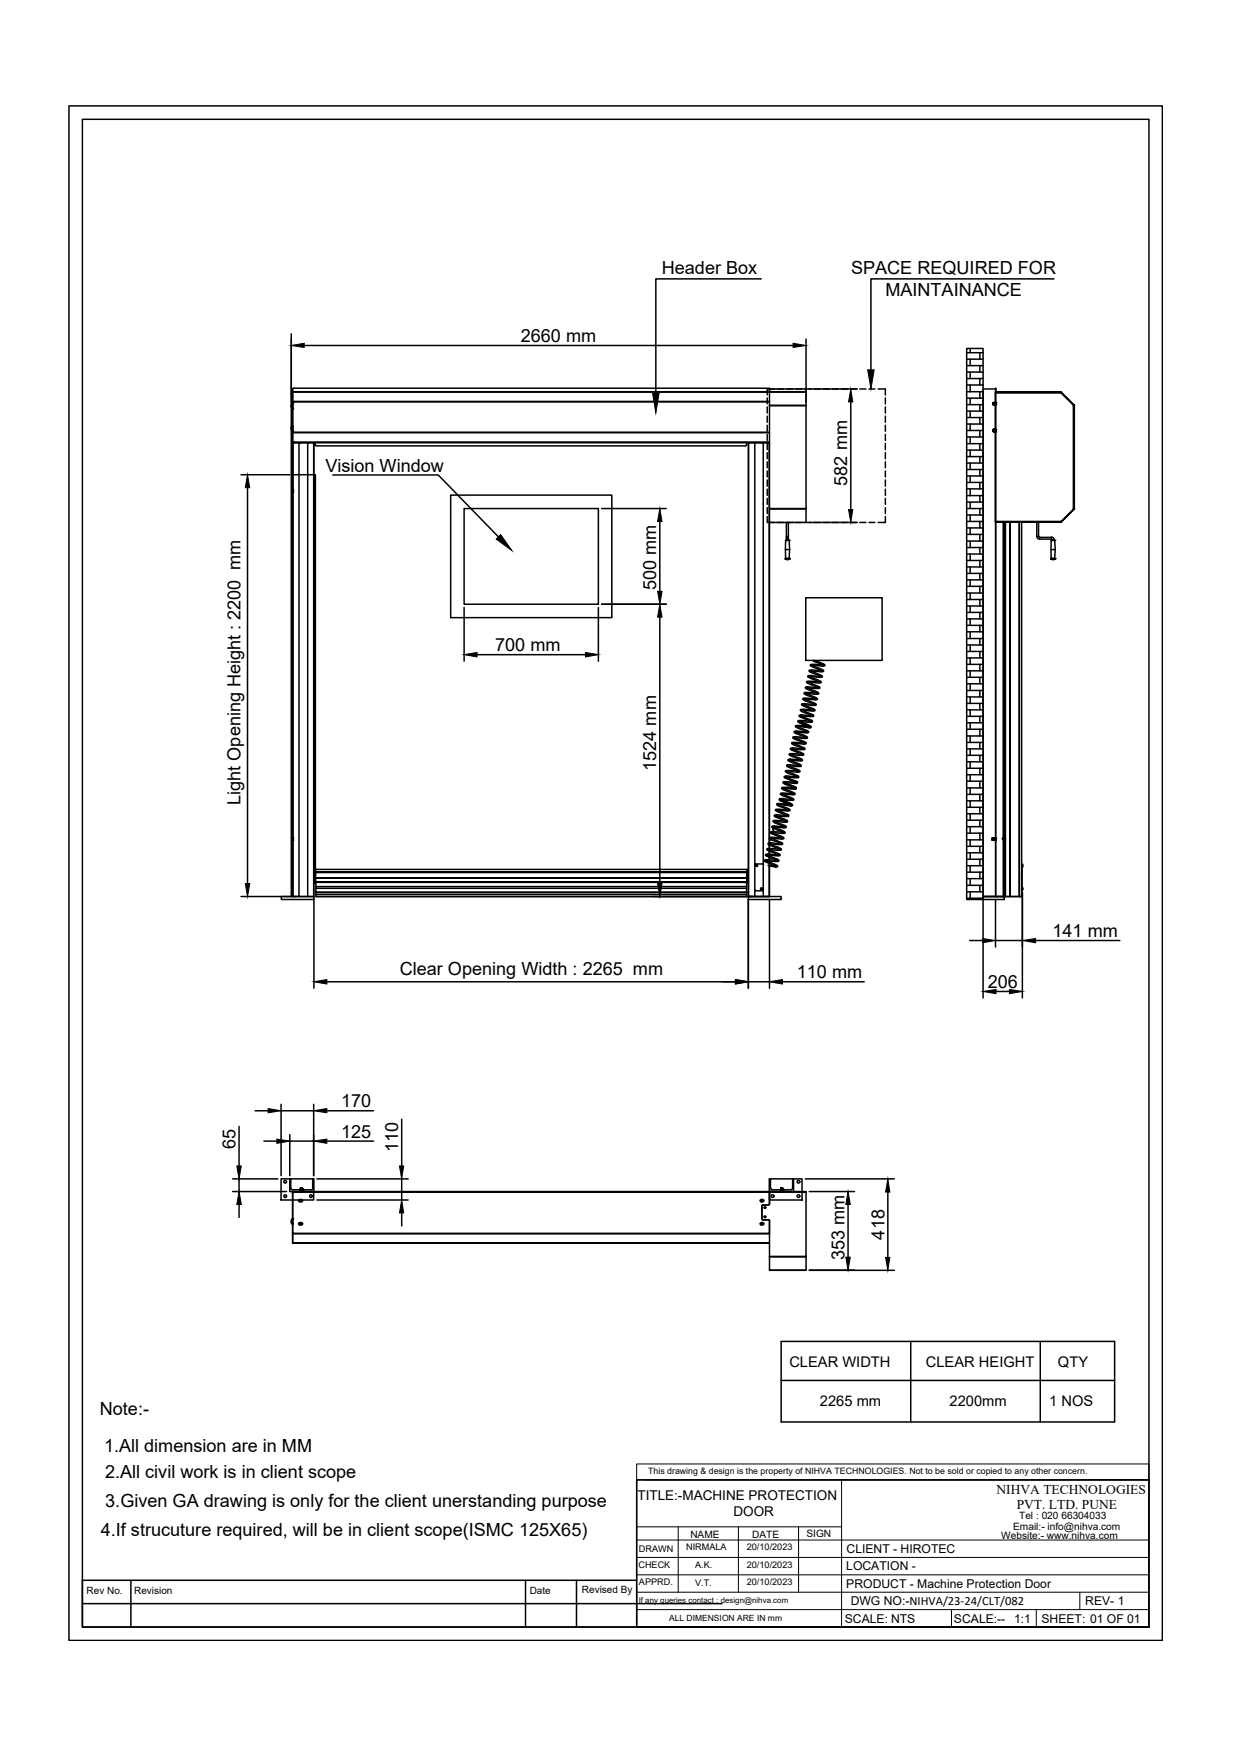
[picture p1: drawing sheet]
<svg xmlns="http://www.w3.org/2000/svg" width="210mm" height="297mm" viewBox="0 0 210 297" stroke-linecap="round" stroke-linejoin="round" font-family="sans-serif">
<!-- layer: 0 -->
<g fill="none" stroke="#000" stroke-width=".25">
<path d="M11.7 18h186.2v261.4h-186.2zM14 20.3h181.6v256.8h-181.6zM49.6 56.9v24M51.8 58.8h83.2M129.6 47.5h-18v19.5M137.2 57.7v10.8M164.6 59.4h2.8v93.8h-2.8zM165.2 59.4v.7M179.4 47.5h-31.1v15.5M49.6 73.1l.2 .2M49.6 69v.3l.2 .2M49.6 72.8h.1"/>
<path d="M49.7 72.9h.1M49.8 73.3h.1M49.8 72.6h.1M49.8 69.5h.1M49.8 68.8h.1M49.8 68.7v.9M49.8 72.5v.9M49.8 72.6v.7M49.8 68.8v.7M49.8 72.6l-.2 .2M49.8 68.7l-.2 .2M49.8 68.6h.1"/>
<path d="M49.8 69.6h.1M49.8 68.7h.1M49.8 73.4h.1M49.8 72.5h.1M49.8 73.6v1.7h81.2M49.8 68.5v5.1M49.8 73.7v1.5M49.8 75.2v.1M49.8 68.5h.1M49.8 68.6v1M49.8 68.5v5.1h81.2M49.8 73.6l81.2 .1"/>
<path d="M49.8 75.3l81.2 .1M49.8 66.7l81.2 .1zM49.8 66.8v1.6M49.8 66.8h.1M49.8 66.2v.5M49.8 75.4h.1M49.8 68.5h81.2M49.9 75.4h1v77.3h-1zM49.9 75.4v77.3M49.9 66.1l81.1 .1M49.9 66.1v.1M50.1 75.4h-.1"/>
<path d="M50.2 75.4h.1M50.9 75.4h1.5M51.3 75.4h.1M52.4 75.4h1v77.3h-1zM53.4 75.4v77.3M53.7 75.4h73.4M53.7 75.4v.4M53.7 75.8l.1 .1M53.8 75.9h73.1M127.1 75.4v.4l-.1 .1M127.4 75.4h1.1v77.3h-1.1zM127.4 75.4v77.3"/>
<path d="M128.5 75.4h1.4v71.8M129.6 75.4h.1M129.9 75.4h1.1v77.3h-1.1v-1.1M130.6 67.8v1M130.6 69.3v1.1M130.6 70.9v1M130.6 72.4v1M130.6 74v1M130.6 75.5v1.1M130.6 77.1v1M130.6 78.7v1M130.7 75.4h.1"/>
<path d="M131 75.4h.1M131 68.4l-81.2 .1M131 66.8h-81.2v1.7M131 69l6.2 .1zM131 69.1v17.5h6.2v-17.5M131 69v-2.2h6.2v2.2M131 66.2v.5M131.8 66.3h-1.2v1M132.3 66.3h1.1M133.9 66.3h1.1M135.5 66.3h1M137 66.3h8.9"/>
<path d="M137.2 66.7v-.4h-6.2v.4h6.2l-6.2 .1M144.8 68.5v18.3M146.4 66.3h1M147.9 66.3h1M149.5 66.3h1.2v1M150.7 67.8v1M150.7 69.3v1.1M150.7 70.9v1M150.7 72.4v1M150.7 74v1M150.7 75.5v1.1M150.7 77.1v1"/>
<path d="M150.7 78.7v1M164.6 60.1h2.8M164.6 61.2h2.8M164.6 62.3h2.8M164.6 63.4h2.8M164.6 64.5h2.8M164.6 65.6h2.8M164.6 66.7h2.8M164.6 67.8h2.8M164.6 68.9h2.8M164.6 70h2.8M164.6 71.1h2.8"/>
<path d="M164.6 72.2h2.8M164.6 73.3h2.8M164.6 74.4h2.8M164.6 75.6h2.8M164.6 76.7h2.8M164.6 77.8h2.8M164.6 78.9h2.8M164.6 80h2.8M165.2 61.2v1.1M165.2 63.4v1.1M165.2 65.6v1.1M165.2 67.8v1.1"/>
<path d="M165.2 70v1.1M165.2 72.2v1.1M165.2 74.4v1.2M165.2 76.7v1.1M165.2 78.9v1.1M166.8 60.1v1.1M166.8 62.3v1.1M166.8 64.5v1.1M166.8 66.7v1.1M166.8 68.9v1.1M166.8 71.1v1.1M166.8 73.3v1.1"/>
<path d="M166.8 75.6v1.1M166.8 77.8v1.1M166.8 80v1.1M169.1 68.9h.1M169.1 68.6h.1M169.1 68.6v.3M169.1 68.9h.2M169.1 73.5h.1M169.1 73.2h.1M169.1 68.6v.3zM169.1 73.2v.2M169.1 73.4h.1"/>
<path d="M169.1 73.2v.3M169.1 73.4v.1M169.1 73.5h.4M169.1 73.2v.3l.1-.3M169.2 68.9h.1M169.2 68.6h.1M169.2 73.5h.1M169.2 73.2h.3M169.2 73.2h.1M169.2 68.9v-.3v.3M169.2 68.6l-.1 .3M169.2 68.6v.3"/>
<path d="M169.2 73.2l-.1 .3M169.2 73.2v.3M169.2 73.2h-.1M169.2 68.6h.3M169.2 68.6h-.1M169.2 68.9h-.1M169.3 68.9h.1M169.3 68.6h.1M169.3 73.5h.1M169.3 73.2h.1M169.3 68.6v.3M169.3 68.6l-.1 .3"/>
<path d="M169.3 73.2l-.1 .3M169.3 73.5v-.3v.3M169.3 73.2v.3M169.3 68.9h-.1M169.3 68.9h.2M169.4 68.9h.1M169.4 68.6h.1M169.4 73.5h.1M169.4 73.2h.1M169.4 68.6v.3M169.4 68.6l-.1 .3M169.4 73.2l-.1 .3"/>
<path d="M169.4 73.2v.3M169.4 73.2h-.1M169.4 68.6v.3l.1-.3M169.5 66.8h11.1l2.3 2.3v17.6l-2.3 2.2h-11.1zM169.5 68.9h.1M169.5 68.6h.1M169.5 73.5h.1M169.5 73.2h.1M169.5 66.8v85.9M169.5 66.3h.1M169.5 66.2h.1M169.5 66.9v21.9h11.1v.1l2.3-2.2h-.2v-17.6h.2l-2.3-2.3v.1"/>
<path d="M169.5 66.3v.4zM169.5 66.7l.1 .1M169.5 68.6l-.1 .3M169.5 73.2l-.1 .3M169.5 73.2v.3M169.5 66.3h-2.1v86.4h6.5v-5.4M169.5 73.2h-.1M169.5 73.4v.1M169.6 66.8l-.1 .1h11.1M169.6 66.8h11zM180.6 66.8l2.3 2.2zM180.6 66.8v.1"/>
<path d="M180.6 66.8h.1M180.6 66.7h.1M182.7 69.1h.2M182.9 69.1v17.5zM182.9 69v.1M41 80.9h8.3M42.1 83.1v67.4M49.8 80.9v71.8M49.8 83.4h.1M49.8 83.8h.1M49.8 83.4v.4M49.9 80.9h.1"/>
<path d="M53.5 80.9l-.1 69.6M56.7 80.9h17.9l10.3 10.5M76.7 84.3h27.5v20.9h-27.5zM79 86.6h22.9v16.3h-22.9zM102.4 86.6h11M112.3 88.8v11.9M130.6 88v1h1.2M130.6 80.2v1M130.6 81.7v1.1M130.6 83.3v1.1M130.6 84.9v1M130.6 86.4v1.1"/>
<path d="M131 89v63.7M131 86.6h6.2M131 86.7v2.3h6.2v-2.3M132.3 89h1.1M133.7 95.2h.1M133.7 95.1h.7M133.7 95.2h.7M133.7 93.6h.7M133.7 95.2l.2 .1 .5-.1M133.8 92h.1M133.8 95.1h.1M133.8 92h.5"/>
<path d="M133.9 89v3M133.9 92h.3M133.9 91.4h.3M133.9 91.7l.2-.2 .1 .2M133.9 89h1.1M134.2 89v3M134.3 92h-.6v1.6v1.5h.6M134.3 92h.1M134.3 95.1h.1M134.3 92l.1 1.6M134.4 95.2h.1M134.4 95.2h-.7h.7"/>
<path d="M134.4 93.6l-.1 1.5M134.5 95.2h-.1M135.5 89h1M137 89h8.9M146.4 89h1M147.9 89h1M150.7 88v1h-1.2M150.7 80.2v1M150.7 81.7v1.1M150.7 83.3v1.1M150.7 84.9v1M150.7 86.4v1.1"/>
<path d="M164.6 86.6h2.8M164.6 81.1h2.8M164.6 82.2h2.8M164.6 83.3h2.8M164.6 84.4h2.8M164.6 85.5h2.8M164.6 87.7h2.8M164.6 88.8h2.8M164.6 89.9h2.8M164.6 91h2.8M164.6 92.2h2.8M164.6 93.3h2.8"/>
<path d="M164.6 94.4h2.8M164.6 95.5h2.8M164.6 96.6h2.8M164.6 97.7h2.8M164.6 98.8h2.8M164.6 99.9h2.8M165.2 81.1v1.1M165.2 83.3v1.1M165.2 85.5v1.1M165.2 87.7v1.1M165.2 89.9v1.1M165.2 92.2v1.1"/>
<path d="M165.2 94.4v1.1M165.2 96.6v1.1M165.2 98.8v1.1M166.8 82.2v1.1M166.8 84.4v1.1M166.8 86.6v1.1M166.8 88.8v1.1M166.8 91v1.2M166.8 93.3v1.1M166.8 95.5v1.1M166.8 97.7v1.1M166.8 99.9v1.1"/>
<path d="M169.5 88.8v.1h11.1v-.1M169.5 88.9v63.8M170.9 88.9v53.8M171 88.9v63.8M171.1 88.9l.1 63.8M171.2 88.9v63.8M171.9 88.9v63.8h1.6v-63.8M173.5 88.9v63.8M173.9 88.9l.1 58.4-.1-.1M176.5 91.3l.2 .5h.3M176.5 88.9v2.5h.3v-2.5M176.8 91.3l.2 .2"/>
<path d="M177 91.5h2v.3h-2zM178.9 95.2h.1M178.9 95.2h.7h-.7h.7l-.2 .1-.5-.1M178.9 95.1h.7M178.9 93.6h.7M179 91.5l.4 .2 .1 .3M179 91.8l.1 .2M179 92h.1M179 95.1h.1M179 92h.5M179.1 92h.3M179.5 92h-.5l-.1 1.6 .1 1.5h.5"/>
<path d="M179.5 92h.1M179.5 95.1h.1M179.5 92l.1 1.6M179.6 95.2h.1M179.6 93.6l-.1 1.5M179.7 95.2h.1M182.7 86.7h.2M182.9 86.7l-2.3 2.3zM182.9 86.6h.1M182.9 86.6v.1M79 103.5v9.1M81.2 111.5h18.5"/>
<path d="M101.9 103.5v9.1M102.4 102.9h11M112.3 105.1v45.4M136.7 120l.6 .3a2.29 2.29 0 0 1 1.4 .6 .57 .57 0 0 1-.7 .2l-1.4-.1M136.9 119l.6 .3a2.54 2.54 0 0 1 1.5 .7l-.2 .1h-2M137.1 118.1l1.8 .7 .3 .2a.57 .57 0 0 1-.8 .2l-1.4-.1M137.2 101.8h13v10.7h-13zM137.3 117.1l.6 .3a2.1 2.1 0 0 1 1.5 .8h-2.2M137.5 116.2l1.9 .7 .2 .3h-2.2M137.7 115.2l1.7 .7 .4 .3a.57 .57 0 0 1-.8 .1l-1.4-.1M137.9 114.2l.7 .3a2.54 2.54 0 0 1 1.4 .7l-.1 .2-2-.1M138.1 113.3l.7 .3a1.93 1.93 0 0 1 1.4 .7l-.2 .1-1.9-.1"/>
<path d="M138.7 120l-1.6-.2h-.5l-.1 .2 .3 .3 1.8 .7M138.9 119h-2.2a1.28 1.28 0 0 0 1 .6l1.1 .4M139.1 118h-.4a2.82 2.82 0 0 0-1.8 .1l.3 .3 1.8 .7M139.3 117.1h-.4a2.59 2.59 0 0 0-1.8 0l.2 .2 1.9 .8M139.5 116.1h-.4a2.82 2.82 0 0 0-1.8 .1l.3 .3 1.8 .7M139.7 115.2l-1.5-.1h-.6l-.1 .1 .1 .2 2 .8M139.9 114.2h-2.2a1.28 1.28 0 0 0 1.1 .6l1 .4M140.1 113.2h-.3a2.82 2.82 0 0 0-1.9 .1l.1 .2 2.1 .8M140.3 113.3l-1.6-.6-.2-.1v-.1l1.6 .5 .3 .2v.2h-2.1M164.6 101h2.8M164.6 102.1h2.8M164.6 103.2h2.8"/>
<path d="M164.6 104.3h2.8M164.6 105.4h2.8M164.6 106.5h2.8M164.6 107.6h2.8M164.6 108.8h2.8M164.6 109.9h2.8M164.6 111h2.8M164.6 112.1h2.8M164.6 113.2h2.8M164.6 114.3h2.8M164.6 115.4h2.8M164.6 116.5h2.8"/>
<path d="M164.6 117.6h2.8M164.6 118.7h2.8M164.6 119.8h2.8M165.2 101v1.1M165.2 103.2v1.1M165.2 105.4v1.1M165.2 107.6v1.2M165.2 109.9v1.1M165.2 112.1v1.1M165.2 114.3v1.1M165.2 116.5v1.1M165.2 118.7v1.1"/>
<path d="M166.8 102.1v1.1M166.8 104.3v1.1M166.8 106.5v1.1M166.8 108.8v1.1M166.8 111v1.1M166.8 113.2v1.1M166.8 115.4v1.1M166.8 117.6v1.1M166.8 119.8v1.1M131.8 139.9l1.9 .7 .2 .3-.3 .1-1.9-.1M132 138.9l1.7 .7 .4 .3a.62 .62 0 0 1-.8 .1l-1.4-.1M132.2 138l.7 .2a2.54 2.54 0 0 1 1.4 .7l-.1 .2-2.1-.1"/>
<path d="M132.4 137l.7 .3a1.93 1.93 0 0 1 1.4 .7l-.2 .1-2-.1M132.8 136.1l2 .8 .1 .3-.3 .1-1.3-.3 1.3 .1M133 135.2l2.1 .9a.3 .3 0 0 1-.4 .2l-1.7-.1M133.2 134.2l2.1 .9a.32 .32 0 0 1-.2 .3 .32 .32 0 0 1-.3-.1h-1.6M133.4 133.3l.7 .3a2.1 2.1 0 0 1 1.5 .7h-2.2M133.5 133.3l1.8 .7 .3 .3-.4 .1-1.2-.3 1.3 .1h-.4a2.82 2.82 0 0 0-1.8 0l.3 .3 1.8 .8M133.7 132.3l.9 .4a1.5 1.5 0 0 1 1.2 .6l-.1 .1-2.1-.1M133.8 139.8h-.4a2.82 2.82 0 0 0-1.8 .1l.3 .3 1.8 .7M133.9 131.3l.6 .3a2.54 2.54 0 0 1 1.5 .7l-.1 .2-2.1-.1M134 138.9l-1.5-.1-.7 .1 .2 .2 1.9 .8M134.1 130.4l.7 .3a1.93 1.93 0 0 1 1.4 .7l-.2 .1-2-.1M134.2 137.9h-2.2a1.28 1.28 0 0 0 1.1 .6l1 .4"/>
<path d="M134.3 129.4l.7 .3a2.1 2.1 0 0 1 1.4 .8h-2.1M134.4 137l-1.5-.1h-.6l-.1 .1 .4 .3 1.7 .7M134.5 128.5l2 .7 .1 .3-.3 .1-1.8-.1M134.5 137l-1.5-.6-.2-.2 1.1 .3 .6 .3 .2 .2-.2 .2-1.9-.1M134.8 127.5l1.6 .7 .4 .3a.62 .62 0 0 1-.7 .2l-1.4-.2M134.8 136.1l-1.5-.1h-.5l-.2 .1 .4 .3 1.8 .8M135 126.5l.6 .3a2.54 2.54 0 0 1 1.4 .8l-.1 .1-2-.1M135.1 135.2h-2.2a1.28 1.28 0 0 0 1 .6l1.1 .4M135.2 125.6l.6 .3a1.93 1.93 0 0 1 1.5 .7l-.3 .1-1.9-.1M135.4 124.6l.6 .3a2.1 2.1 0 0 1 1.5 .8h-2.2M135.5 133.2h-.4a2.82 2.82 0 0 0-1.8 .1l.3 .3 1.8 .7M135.6 123.7l1.9 .8 .2 .2-.3 .1-1.9-.1"/>
<path d="M135.7 132.3l-1.5-.1-.7 .1 .2 .2 1.9 .8M135.7 123.7l1.6 .2 .6-.1v-.2l-.6-.3-1.4-.4v.1l.3 .1 1.5 .6M135.9 131.3h-2.2a1.28 1.28 0 0 0 1.1 .6l1 .4M136 122.9l2 .8 .1 .2-.3 .1-1.3-.3 1.3 .1M136.1 130.3h-2.1l-.1 .1 .4 .3 1.7 .7M136.2 121.9l1 .4a1.5 1.5 0 0 1 1.1 .6l-.1 .1-2-.1M136.3 129.4h-.4a2.59 2.59 0 0 0-1.8 0l.2 .3 1.9 .7M136.5 120.9l1.9 .8a.19 .19 0 0 1 .1 .3 .19 .19 0 0 1-.3 0h-1.8M136.5 128.4h-.3a2.82 2.82 0 0 0-1.9 .1l.4 .3 1.8 .7M136.8 127.5l-1.6-.1-.7 .1 .3 .3 1.9 .7M137 126.5h-2.2a1.28 1.28 0 0 0 1 .6l1.1 .5M137.2 125.6l-2.1-.1-.1 .1 .3 .3 1.8 .7"/>
<path d="M137.4 124.6h-.4a2.59 2.59 0 0 0-1.8 0l.4 .4 1.7 .6M137.6 123.7h-.4a2.82 2.82 0 0 0-1.8 0l.5 .4 1.6 .6M138 122.8h-.4a2.82 2.82 0 0 0-1.8 .1l.4 .2 1.7 .8M138.2 121.9h-.3a2.59 2.59 0 0 0-1.9 0l.2 .2 1.9 .8M138.4 120.9h-.3a2.82 2.82 0 0 0-1.9 0l.4 .3 1.8 .8M164.6 120.9h2.8M164.6 122h2.8M164.6 123.1h2.8M164.6 124.2h2.8M164.6 125.3h2.8M164.6 126.4h2.8M164.6 127.6h2.8"/>
<path d="M164.6 128.7h2.8M164.6 129.8h2.8M164.6 130.9h2.8M164.6 132h2.8M164.6 133.1h2.8M164.6 134.2h2.8M164.6 135.3h2.8M164.6 136.4h2.8M164.6 137.5h2.8M164.6 138.6h2.8M164.6 139.7h2.8M165.2 120.9v1.1"/>
<path d="M165.2 123.1v1.1M165.2 125.3v1.1M165.2 127.6v1.1M165.2 129.8v1.1M165.2 132v1.1M165.2 134.2v1.1M165.2 136.4v1.1M165.2 138.6v1.1M166.8 122v1.1M166.8 124.2v1.1M166.8 126.4v1.2M166.8 128.7v1.1"/>
<path d="M166.8 130.9v1.1M166.8 133.1v1.1M166.8 135.3v1.1M166.8 137.5v1.1M166.8 139.7v1.1M41 152.7h9.3M47.9 152.7h5.5v.5h-5.5zM49.8 142.7h.1M49.8 143.1h.1M49.8 142.7v.4M50.9 152.7h1.5M53.4 148l.3 .2v2.1"/>
<path d="M53.4 153.2v15.1M53.7 149.6h73.4h-73.4M53.7 149.5h73.4h-73.4M53.7 150.2h73.4zM53.7 149.5v-.9h73.4v.9M53.7 148.1h73.4v.5h-73.4zM53.7 148.5h73.4zM53.7 148.6h-.1v1.3h.1M53.7 150.3l-.2 .1M53.7 150.3v-69.4h-4.1v71.8M53.8 150.3h73.3v.7h-73.3zM53.8 150.3h73.3"/>
<path d="M53.8 151v.3h73.3v-.3M53.8 151.3v.7h73.3v-.7M53.8 150.2h.1M53.8 152.3v-.3h73.3v.3M53.8 152h.1M53.8 152.3v.4h73.3v-.4M53.8 152.7h.1M53.8 152.3h73.3M53.8 152.7h77.2M127.1 150.2h.1M127.1 152h.1M127.1 152.7h.1"/>
<path d="M127.1 148.5h.1M127.1 148.6h.2v1.3h-.2zM127.1 149.6v.6M127.2 148.2v.4M127.2 149.9v.4M127.2 150.3l.2 .1M127.4 148l-.2 .2M127.4 150.5h.1M127.4 152.7h5.6v.5h-5.6zM127.4 153.2v15.1M128.5 151.5l.1 .2M128.6 147.2h1.2"/>
<path d="M128.6 151.7h1.2M128.6 147.2l-.1 .1M128.7 147.5l.1-.1zM128.8 147.4h.1M129.6 151.4v-.1zM129.6 151.4h.1M129.8 147.2l.2 .1M129.9 147.3v4.3M130 151.5l-.2 .2M130.3 146.6l2 .8 .1 .2-.3 .1-1.3-.3 1.3 .1M130.4 145.6l.1 .2M130.5 145.6l1 .4a1.5 1.5 0 0 1 1.1 .6l-.1 .1-2.1-.1"/>
<path d="M130.7 144.7l2.1 .8a.32 .32 0 0 1-.2 .3 .32 .32 0 0 1-.4 0l-1.6-.1M130.9 143.7l2.1 .9a.34 .34 0 0 1-.6 .2l-1.5-.1M131 143.1h.1M131 142.7h.1M131 153.2v15.1M131 142.7v.4M131.1 142.7l.7 .3a2.54 2.54 0 0 1 1.4 .7l-.1 .1h-2M131.3 141.8l.7 .3a1.93 1.93 0 0 1 1.4 .7l-.2 .1-1.9-.1M131.5 140.8l.7 .3a2.1 2.1 0 0 1 1.5 .8h-2.2M131.6 141.6h.1M131.6 141.2h.1M131.6 141.2v.4"/>
<path d="M132.3 146.5l-2.1-.1-.1 .2 .3 .3 1.8 .7M132.5 145.6h-.4a2.59 2.59 0 0 0-1.8 0l.2 .2 1.9 .8M132.7 144.6h-.4a2.82 2.82 0 0 0-1.8 .1l.4 .2 1.7 .8M132.9 143.7l-1.5-.1-.7 .1 .3 .2 1.9 .8M133.2 142.7h-2.2a1.28 1.28 0 0 0 1 .6l1.1 .4M133.4 141.7l-2.1-.1-.1 .2 .3 .3 1.8 .7M133.6 140.8h-.4a2.59 2.59 0 0 0-1.8 0v.1a2.78 2.78 0 0 0 1.5 .7l.6 .2M164.6 140.8h2.8M164.6 141.9h2.8M164.6 143h2.8M164.6 144.1h2.8M164.6 145.2h2.8"/>
<path d="M164.6 146.3h2.8M164.6 147.4h2.8M164.6 148.5h2.8M164.6 149.6h2.8M164.6 150.8h2.8M164.6 151.9h2.8M164.6 153h2.8M165.2 140.8v1.1M165.2 143v1.1M165.2 145.2v1.1M165.2 147.4v1.1M165.2 149.6v1.2"/>
<path d="M165.2 151.9v1.1M166.8 141.9v1.1M166.8 144.1v1.1M166.8 146.3v1.1M166.8 148.5v1.1M166.8 150.8v1.1M166.8 153v.2M167.4 152.7h3.6v.5h-3.6zM167.4 153.2v16.8M168.9 143h.1M168.9 143h.2M168.9 142.7h.1"/>
<path d="M168.9 142.7v.3M169 143h.1M169 142.7h.1M169.1 143h.1M169.1 142.7h.1M169.2 143h.1M169.2 142.7h.1M169.3 143h.1M169.3 142.7h.1M169.3 142.7h.2M169.4 143h.1M169.4 142.7h.1"/>
<path d="M169.5 142.7h.1M169.5 153.2v8.1M169.5 152.7h1.3v-9.6l.1 9.6M170.8 143h.1M170.8 142.9h.1M170.8 142.9v.1M170.8 142.7v-53.8v53.8M170.8 152.7h.1M170.8 142.8h.1M170.9 143.1v9.6h.1M170.9 152.7h.1M170.9 142.8l-.1 .1"/>
<path d="M170.9 142.8h.1M170.9 142.9h.1M171 152.7l.1-63.8v63.8M171.2 152.7h.7v-63.8v63.8M173.9 151.6h.1M174 151.5h.1M174 151.3h.1M174 147.6h.1M174 147.3h.1M174 151.6l-.1 .1M174 147.3v4.3M174 147.3l.1 .1"/>
<path d="M174 152v18M174.1 151.4l-.1 .1M174.1 147.5l-.1 .1M55.6 167.2h69.6M127.4 167.2h3.6M133.2 167.2h13.9M165.1 160.2h2.2M169.5 160.2h4.5M169.6 168.9h2.2M176.3 160.2h14.3M40.7 191.9v6.7M43.4 189.2h2.2"/>
<path d="M44.9 194.4h2.2M47.9 188.1v12.1M47.9 189.2h5.5M49.3 193.3v6.9M49.3 194.4h4.1M53.4 188.1v12.1M55.6 194.4h8M55.6 189.2h8M68.4 190.6v8M39.6 202.9h9.2M39.6 200.8h7.7M40.7 200.8v2.1"/>
<path d="M40.7 205.1v2.2M47.9 200.8h5.5v3.6h-5.5zM49.4 200.8l-.1 2.1h4.1v-2.1l-.1 .1M49.4 200.8l.1 .1M49.5 202.3l.3 .3M49.5 200.9v1.5M49.6 208.2l.2 .2M49.6 207.9v.3M49.8 208.4h.1M49.8 207.7h.1M49.8 207.6v.9M49.8 207.7v.7"/>
<path d="M49.8 207.7l-.2 .2M49.8 207.6h.1M49.8 208.5h.1M49.8 210v1.8h81.2h-81.2M49.8 203.2v6.8M49.8 210.1v1.6M49.8 211.7h.1M49.8 203v7.1h81.2v-2.2M49.8 210.1h81.2M49.8 203.1v.1M49.9 202.9l81.1 .1zM49.9 202.9v.1"/>
<path d="M50.9 204.7h.5M50.9 204.4h.1M50.9 208.6h.1M51 204.3l-.2 .2 .2 .1M51 208.6a.22 .22 0 0 1 0-.3 .22 .22 0 0 1 .3 0l.2 .1-.1 .2M51 208.6h.3M51 204.3h.3M51.1 208.4v.1M51.2 202.9h.1M51.2 202.8h.1M51.2 202.7h.1M51.2 202.6h.1"/>
<path d="M51.2 202.5h.1M51.2 202.4h.1M51.2 202.4h.2M51.2 202.6v.3M51.2 202.5v.1M51.2 202.5l.3 .1M51.3 202.6h.2M51.3 204.4h.1M51.3 208.6h.1M51.4 204.3l.1 .2-.1 .1M51.5 202.4v.1M51.5 202.6h.1"/>
<path d="M51.5 202.7h.1M51.5 202.8h.1M51.5 202.9h.1M51.5 202.6v.2M51.5 202.5v.1M51.5 202.9h-.1M51.5 202.5l-.1 .1M53.2 200.9v1.5M53.3 202.3l-.3 .3h-3.2M53.9 204.4h15.6M53.9 200.8h15.6M68.4 200.8v3.6"/>
<path d="M68.4 206.6v2.2M129.5 208.3l-.1 .1 .1 .2M129.5 204.7h.1M129.5 204.4h.1M129.5 208.6h.1M129.5 204.3l-.1 .2 .1 .1M129.6 204.6l.3 .1M129.6 204.3h.2M129.6 208.3h.3M129.6 208.6h.2M129.7 205.4v2.2M129.7 207.6l.2 .1"/>
<path d="M129.8 208.4v.1M129.9 204.4h.1M129.9 208.6h.1M129.9 205.2h.9M129.9 205.2l-.2 .1M129.9 205.2l-.2 .2v2.2M129.9 204.3l.2 .2-.2 .1M129.9 208.3l.2 .1-.2 .2M130.8 207.7l.2 .2M131 202.9v.1M131 202.9l6.2 .1h-87.4M131 214h6.2"/>
<path d="M131 214.1v2.2h6.2v-2.2M131 216.3h6.2M131 200.8h5.5v3.6h-5.5zM131.2 200.9v1.5M131.2 202.3l.3 .3h3.1M131.2 200.9l-.2-.1v2.1M132.9 202.7v.2M132.9 202.7h.1M132.9 202.6h.1M132.9 202.5v.1M132.9 202.4l.3-.1v.3M132.9 202.9h.1"/>
<path d="M132.9 202.8h.1M132.9 202.5h.1M132.9 202.4h.1M132.9 202.5h.3M133.2 202.6h.1M133.2 202.7h.1M133.2 202.8h.1M133.2 202.9h.1M133.2 202.6v.3M133.2 202.4h.1M133.2 202.5h.1M133.2 202.5v.1"/>
<path d="M134.9 202.3l-.3 .3M134.9 200.9v1.5M135 200.8h.1v2.1h-4.1M135 200.8l-.1 .1M137.1 200.8h15.1M137.2 203v11h-6.2v-6.1l-.2-.1h-.9M137.2 203h-6.2v2l-.2 .2M137.8 216.3h7.7M137.8 202.9h7.7M137.8 216.4h14.4M144.4 205.1v9M151.1 203v11.2"/>
<path d="M133 228.5h56.8v13.7h-56.8zM133 235.1h56.8M155 228.5v13.7M177.1 228.5v13.7M108.4 252.1h87.2v25h-87.2zM14 273.1h108.9M22.3 269.2v7.9M89.5 269.2v7.9M98.1 269.2v7.9M108.4 269.2h-94.4v7.9h108.9M115 277.1h80.6"/>
<circle cx="128.8" cy="147.4" r=".15"/>
<circle cx="129.6" cy="151.4" r=".15"/>
<circle cx="170.9" cy="142.9" r=".19"/>
<circle cx="48.5" cy="201.3" r=".23"/>
<circle cx="48.5" cy="203.7" r=".23"/>
<circle cx="51.2" cy="204.5" r=".11"/>
<circle cx="51.2" cy="208.4" r=".11"/>
<circle cx="53" cy="203.7" r=".23"/>
<circle cx="129.7" cy="208.4" r=".11"/>
<circle cx="129.7" cy="204.5" r=".11"/>
<circle cx="130.2" cy="205.7" r=".15"/>
<circle cx="130.2" cy="207.2" r=".15"/>
<circle cx="131.5" cy="203.7" r=".23"/>
<circle cx="135.9" cy="201.3" r=".23"/>
<circle cx="135.9" cy="203.7" r=".23"/>
</g>
<g fill="#000" stroke="#000" stroke-width=".17">
<path d="M49.6 58.8l2.2-.3v.7zM135 58.5l2.2 .3-2.2 .4zM111.1 67h1.1l-.6 3.3zM144.8 66.3l.4 2.2h-.7zM147.7 63h1.1l-.5 3.3zM42.1 80.9l.4 2.2h-.7zM85.2 91.1l1.9 2.7-2.6-2zM112.3 86.6l.4 2.2h-.8zM144.5 86.8h.7l-.4 2.2zM79 111.5l2.2-.4v.8zM99.7 111.1l2.2 .4-2.2 .4zM111.9 100.7h.8l-.4 2.2z"/>
<path d="M112.3 102.9l.4 2.2h-.8zM41.8 150.5h.7l-.4 2.2zM111.9 150.5h.8l-.4 2.2zM167.3 159.9l2.2 .3-2.2 .4zM174 160.2l2.3-.3v.7zM53.4 167.2l2.2-.4v.8zM125.2 166.8l2.2 .4-2.2 .4zM131 167.2l2.2-.4v.8zM167.4 168.9l2.2-.4v.7zM171.8 168.5l2.2 .4-2.2 .3zM40.3 198.6h.8l-.4 2.2zM45.6 188.8l2.3 .4-2.3 .3z"/>
<path d="M47.1 194l2.2 .4-2.2 .3zM53.4 194.4l2.2-.4v.7zM53.4 189.2l2.2-.4v.7zM68 198.6h.7l-.3 2.2zM40.7 202.9l.4 2.2h-.8zM68.4 204.4l.3 2.2h-.7zM144 214.1h.8l-.4 2.2zM144.4 202.9l.4 2.2h-.8zM151.1 200.8l.4 2.2h-.7zM150.8 214.2h.7l-.4 2.2z"/>
</g>
<g fill="none" stroke="#000" stroke-width=".17">
<path d="M136.7 120l-.1 .1h.2M136.9 119l-.1 .1h.2M137.1 118.1l-.1 .1h.2M137.3 117.1v.1h.1M137.5 116.2h.1M137.7 115.2v.1h.2M137.9 114.2v.1h.2M138.1 113.3v.1h.2M138.6 112.5l-.1 .1M138.7 120h.1M138.9 119l.1 .1M139.1 118l.1 .1"/>
<path d="M139.3 117.1l.1 .1M139.5 116.1l.1 .1M139.7 115.2h.1M139.9 114.2l.2 .1M140.1 113.2l.2 .1M131.8 139.9v.1l.1-.1M132 138.9v.1h.1M132.2 138h.1M132.4 137v.1h.2M132.8 136.1l.2 .1M132.9 136.2l-.1 .1M133 135.2l.2 .1"/>
<path d="M133.7 132.3v.1h.1M133.8 139.8l.1 .1M133.9 131.3v.1h.1M134 138.9h.1M134.1 130.4v.1h.2M134.2 137.9l.1 .1M134.3 129.4v.1h.2M134.4 137h.1M134.5 128.5v.1l.2-.1M134.6 137.1l.2 .1M134.8 127.5l-.1 .1h.2M134.8 136.1l.2 .1"/>
<path d="M135 126.5l-.1 .1h.2M135.1 135.2l.1 .1M135.2 125.6l-.1 .1h.2M135.3 134.2l.1 .1zM135.4 124.6v.1h.1M135.5 133.2l.1 .1M135.6 123.7v.1l.1-.1M135.7 132.3h.1M135.9 131.3l.1 .1M136 122.9h.2M136.1 122.9l-.2 .1M136.1 130.3l.1 .1"/>
<path d="M136.2 121.9v.1h.2M136.3 129.4l.2 .1M136.5 120.9l-.1 .1h.2M136.5 128.4l.2 .1M136.8 127.5l.1 .1M137 126.5l.1 .1M137.2 125.6h.1M137.4 124.6l.1 .1M137.6 123.7h.1M137.8 123.8l.1 .1M138 122.8l.1 .1M138.2 121.9l.2 .1"/>
<path d="M138.4 120.9l.2 .1M130.3 146.6h.1M130.5 145.6l.1 .1M130.7 144.7h.2M130.9 143.7l.2 .1M131.1 142.7l.2 .1M131.3 141.8l.2 .1M131.5 140.8l.2 .1M132.1 147.5l.1 .1M132.3 146.5l.1 .1M132.5 145.6l.1 .1M132.7 144.6l.2 .1"/>
<path d="M132.9 143.7h.2M133.2 142.7l.1 .1M133.4 141.7l.1 .1M133.6 140.8l.1 .1M108.4 249.3h87.2v2.8h-87.2zM108.4 252.1v25M109.9 252.1h85.7M143.3 252.1v25M108.4 271.2h87.2M108.4 268.2h87.2M108.4 265.3h87.2M108.4 262.3h87.2"/>
<path d="M108.4 260.1h34.9M108.4 274.2h87.2M115.5 260.1v11.1M125.7 260.1v11.1M135.9 260.1v11.1M162 274.2v2.9M176.4 274.2v2.9M183.8 271.2v3"/>
</g>
<g font-size="3.1">
<text x="112.7" y="46.6">Header Box</text>
<text x="144.9" y="46.7">SPACE REQUIRED FOR</text>
<text x="150.7" y="50.3">MAINTAINANCE</text>
<text x="88.7" y="58.3">2660 mm</text>
<text x="55.4" y="80.4">Vision Window</text>
<text x="144.2" y="82.7" transform="rotate(-90 144.2 82.7)">582 mm</text>
<text x="111.7" y="100.5" transform="rotate(-90 111.7 100.5)">500 mm</text>
<text x="84.3" y="110.9">700 mm</text>
<text x="111.7" y="131.3" transform="rotate(-90 111.7 131.3)">1524 mm</text>
<text x="41" y="137.1" transform="rotate(-90 41 137.1)">Light Opening Height : 2200 mm</text>
<text x="179.2" y="159.6">141 mm</text>
<text x="68" y="166">Clear Opening Width : 2265 mm</text>
<text x="135.7" y="166.6">110 mm</text>
<text x="168.2" y="168.3">206</text>
<text x="58.1" y="188.6">170</text>
<text x="40.1" y="195.7" transform="rotate(-90 40.1 195.7)">65</text>
<text x="58.1" y="193.8">125</text>
<text x="67.8" y="196.2" transform="rotate(-90 67.8 196.2)">110</text>
<text x="143.8" y="214.7" transform="rotate(-90 143.8 214.7)">353 mm</text>
<text x="150.6" y="211.1" transform="rotate(-90 150.6 211.1)">418</text>
<text x="17" y="241">Note:-</text>
<text x="17.7" y="247.2">1.All dimension are in MM</text>
<text x="17.9" y="251.8">2.All civil work is in client scope</text>
<text x="17.9" y="256.7">3.Given GA drawing is only for the client unerstanding purpose</text>
<text x="17.2" y="261.6">4.If strucuture required, will be in client scope(ISMC 125X65)</text>
</g>
<g font-size="2.5">
<text x="134.4" y="232.8">CLEAR WIDTH</text>
<text x="157.6" y="232.8">CLEAR HEIGHT</text>
<text x="180.1" y="232.8">QTY</text>
<text x="139.6" y="239.4">2265 mm</text>
<text x="161.6" y="239.4">2200mm</text>
<text x="178.6" y="239.4">1 NOS</text>
</g>
<g font-size="2.3">
<text x="108.5" y="255.4">TITLE:-MACHINE PROTECTION</text>
<text x="169.6" y="254.5">NIHVA TECHNOLOGIES</text>
<text x="173.1" y="257">PVT. LTD. PUNE</text>
<text x="124.9" y="258.1">DOOR</text>
</g>
<g font-size="2.1">
<text x="144.1" y="267.5">LOCATION -</text>
<text x="144.1" y="264.5">CLIENT - HIROTEC</text>
<text x="144.1" y="270.4">PRODUCT - Machine Protection Door</text>
<text x="144.8" y="273.4">DWG NO:-NIHVA/23-24/CLT/082</text>
<text x="184.8" y="273.3">REV- 1</text>
<text x="143.8" y="276.4">SCALE: NTS</text>
<text x="162.4" y="276.4">SCALE:--</text>
<text x="172.6" y="276.4">1:1</text>
<text x="177.3" y="276.4">SHEET: 01 OF 01</text>
</g>
<g font-size="1.7">
<text x="117.5" y="261.9">NAME</text>
<text x="128" y="261.9">DATE</text>
<text x="137.3" y="261.7">SIGN</text>
<text x="170.4" y="262.1">Website:- www.nihva.com</text>
<text x="172.5" y="260.5">Email:- info@nihva.com</text>
<text x="173.5" y="258.8">Tel : 020 66304033</text>
<text x="14.7" y="271.5">Rev No.</text>
<text x="22.8" y="271.5">Revision</text>
<text x="90.2" y="271.5">Date</text>
<text x="99.1" y="271.4">Revised By</text>
</g>
<g font-size="1.6">
<text x="108.7" y="267">CHECK</text>
<text x="108.8" y="264.4">DRAWN</text>
<text x="108.8" y="270">APPRD.</text>
<text x="116.8" y="264">NIRMALA</text>
<text x="118.3" y="267">A.K.</text>
<text x="127.1" y="264.1">20/10/2023</text>
<text x="127.1" y="267">20/10/2023</text>
<text x="118.3" y="270">V.T.</text>
<text x="127.1" y="270">20/10/2023</text>
</g>
<text font-size="1.5" x="110.3" y="251">This drawing &amp; design is the property of NIHVA TECHNOLOGIES. Not to be sold or copied to any other concern.</text>
<text font-size="1.4" x="113.9" y="276.1">ALL DIMENSION ARE IN mm</text>
<text font-size="1.3" x="108.7" y="273">If any queries contact : design@nihva.com</text>
</svg>
